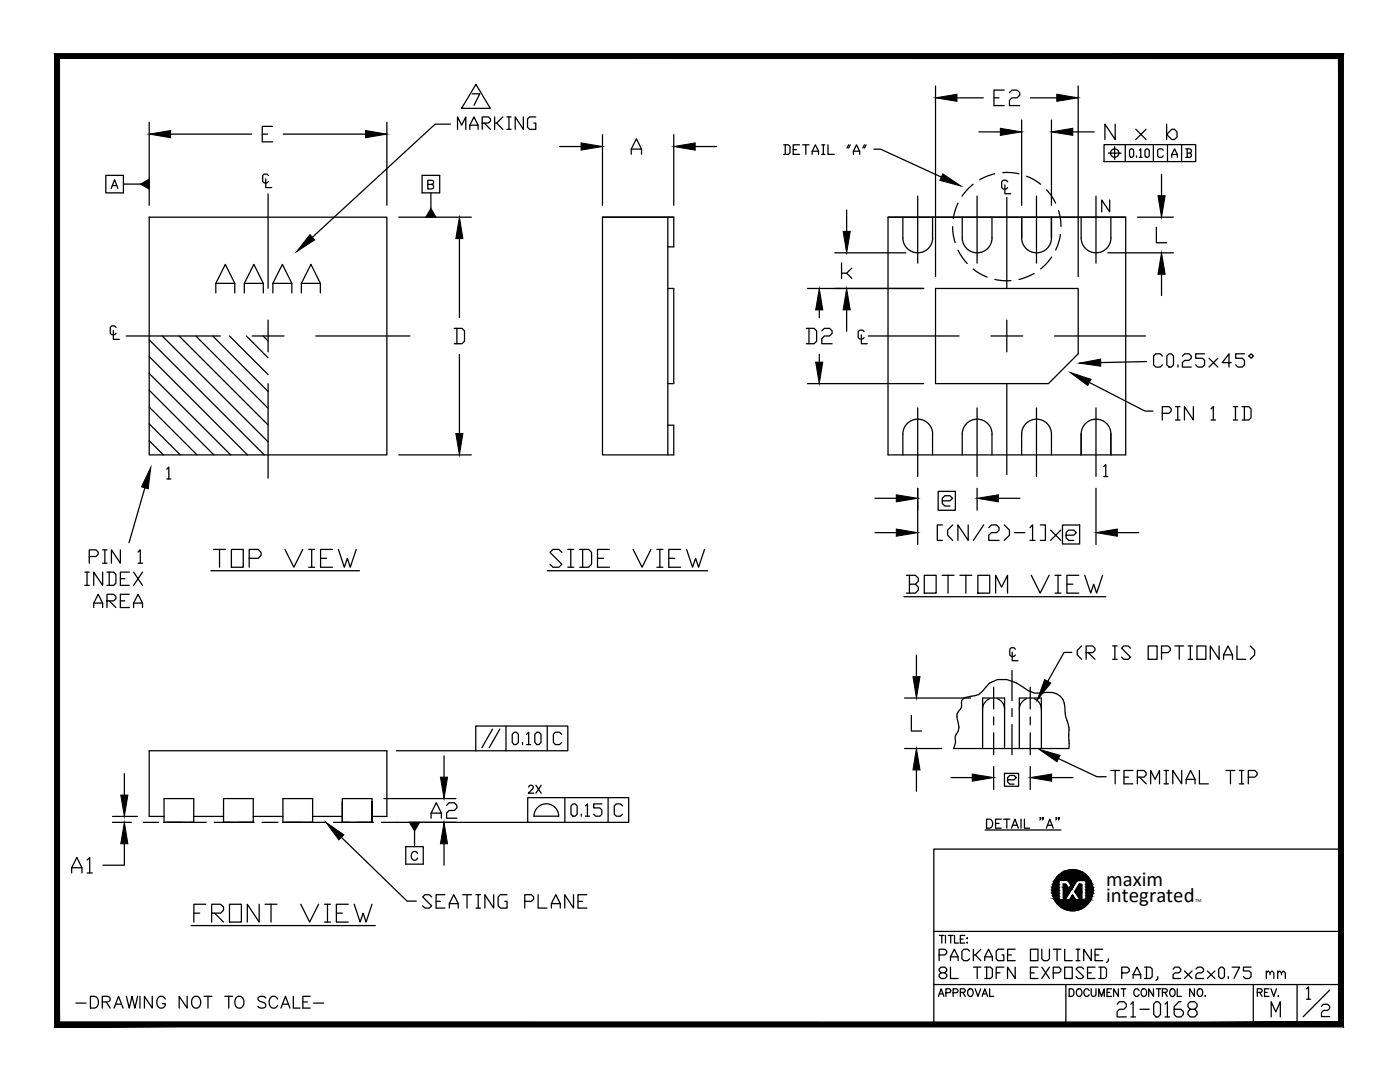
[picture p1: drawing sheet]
<svg xmlns="http://www.w3.org/2000/svg" width="279mm" height="216mm" viewBox="0 0 279 216" stroke-linecap="round" stroke-linejoin="round" font-family="sans-serif">
<!-- layer: PKG -->
<g fill="none" stroke="#000" stroke-width=".25">
<path d="M29.8 43.3h47.4v47.5h-47.4zM133.3 49.3h1.2v-6h-14.3v47.5h14.3v-6h-1.2M133.3 43.3v47.5M133.3 57.6h1.2v18.9h-1.2M177.2 43.3h47.5v47.5h-47.5zM177.2 43.3h47.5M180.2 43.3v4.2a2.97 2.97 0 0 0 3 2.9 2.97 2.97 0 0 0 2.9-2.9M186.1 43.3v4.2M186.7 57.6h28.5v13l-6 5.9h-22.5zM192 43.3v4.2a2.97 2.97 0 0 0 3 2.9 2.97 2.97 0 0 0 3-2.9v-4.2M203.9 47.5a2.97 2.97 0 0 0 3 2.9 2.97 2.97 0 0 0 2.9-2.9M203.9 43.3v4.2v-4.2"/>
<path d="M209.8 43.3v4.2v-4.2M215.8 43.3v4.2a2.97 2.97 0 0 0 2.9 2.9 2.97 2.97 0 0 0 3-2.9M221.7 43.3v4.2M186.1 86.6v4.2M186.1 86.6a2.97 2.97 0 0 0-2.9-3 2.97 2.97 0 0 0-3 3v4.2M192 90.8v-4.2a2.97 2.97 0 0 1 3-3 2.97 2.97 0 0 1 3 3v4.2M203.9 90.8v-4.2a2.97 2.97 0 0 1 3-3 2.97 2.97 0 0 1 2.9 3v4.2M221.7 86.6v4.2M221.7 86.6a2.97 2.97 0 0 0-3-3 2.97 2.97 0 0 0-2.9 3v4.2M203.4 139.3v10.1M203.4 139.3h4.4v10.1M68.3 159.9v4.2v-4.8h5.9v4.8v-4.2"/>
<path d="M190.3 149.4h23M196.1 149.4v-10.1h4.4v10.1M32.7 164.1h6h-6M32.7 162.9h-2.9v-13.1h47.4v13.1h-3M32.7 164.1v-4.8h6v4.8M38.7 162.9h5.9M44.6 164.1h5.9h-5.9M44.6 164.1v-4.8h5.9v4.8M50.5 162.9h6M56.5 164.1h5.9h-5.9M56.5 164.1v-4.8h5.9v4.8M62.4 162.9h5.9"/>
<path d="M68.3 164.1h5.9"/>
</g>
<!-- layer: 2 -->
<g fill="none" stroke="#000" stroke-width=".25">
<path d="M94.2 18.7h1.6l-1.2 2.3M95 16.8l2.8 4.8h-5.7zM21.1 35h3.5v3.5h-3.5zM22.2 37.6l.7-1.7 .6 1.7M22.5 37h.8M24.6 36.7h3.4M53 35.7v1.7h1.2M53.5 38.7v18.8M53.6 35l-.3-.3h-.6l-.3 .3v1.2l.3 .3h.6l.3-.3M84.2 35h3.5v3.5h-3.5zM85.4 36.8l1-.1 .1-.2v-.4l-.4-.1h-.7v1.7h.7a.46 .46 0 0 0 .5-.5 .46 .46 0 0 0-.5-.4M86 38.5v3.1"/>
<path d="M89.9 24.8h-3.1l-24.5 22.5M156.4 28.9h.9l.4 .3v1.3l-.4 .3h-.9M156.7 28.9v1.9M158.3 29.9h.6M159.6 28.9h-1.3v1.9h1.3M160.2 28.9h1.3M160.8 28.9v1.9M162.1 30.8v-.6l.6-1.3 .7 1.3v.6M162.1 30.2h1.3M164 30.8h.6M164 28.9h.6M164.3 28.9v1.9"/>
<path d="M165.2 28.9v1.9h1.3M169.4 28.9l-.3 .6M169.7 28.9l-.3 .6M170.3 30.8v-.6l.6-1.3 .7 1.3v.6M170.3 30.2h1.3M172.5 28.9l-.3 .6M172.8 28.9l-.3 .6M174.4 29.8h1.3l12.2 5.5M183.1 39.1v13.4M194.2 36.8l-.9 .8-1.3 1.5M195 39.1v13.4M198.5 34.7l-1.3 .4-1.7 .8"/>
<path d="M200.1 34.4h1.8l1.4 .3M200.5 36.9v1.8h1.2M200.9 39.4v18.1M201.1 36.3l-.3-.3h-.6l-.3 .3v1.1l.3 .3h.6l.3-.3M204.9 35.2l1.4 .6 1.4 1M206.9 39.1v13.4M208.8 37.9l1 1.1 .9 1.5M218.7 39.1v13.4M221.5 39.9v2.4l-1.6-2.4v2.4M190.1 45.2l.2 1.9 .3 1.3M191.2 40.5l-.4 1-.6 2.1M191.2 49.9l.9 1.5 .9 1.2"/>
<path d="M194.2 53.7l1.3 .9 1.5 .7M198.5 55.8l1.5 .2h1.8M206.4 54.6l-1.8 .8-1.2 .4M209.9 51.3l-1.3 1.6-.9 .8M211.3 42l.3 1.3 .1 1.9M211.6 46.8l-.2 1.2-.7 1.9M22.6 66v1.7h1.2M23.2 65.3l-.3-.3h-.6l-.3 .3v1.2l.3 .3h.6l.3-.3M25.2 67h18.8M29.8 77.9l12.9 12.9M29.8 74.5l16.2 16.3M29.8 71.1l19.6 19.7"/>
<path d="M29.8 67.8l22.9 23M32.4 67l21.1 21.2M35.7 67l17.8 17.8M39.1 67l14.4 14.5M42.5 67l11 11.1M45.8 67l7.7 7.7M49.2 67l4.3 4.4M50.3 67h6.4M52.5 67l1 1M53.5 63.9v6.3M53.5 76.6v18.8M63 67h18.8"/>
<path d="M171.9 66.8v1.8h1.2M172.5 66.2l-.3-.3h-.6l-.3 .3v1.2l.3 .2h.6l.3-.2M173.3 67h18.1M197.8 67h6.3M200.9 63.9v6.3M200.9 76.6v18.1M210.5 67h18.1M217.4 76.3l11.1 5.7h1.6M28.9 97.4l-3.1 10.9M29.8 87.9l2.8 2.9M29.8 84.6l6.2 6.2M29.8 81.2l9.5 9.6"/>
<path d="M33.3 93.6l.4-.4v2.4M33.3 95.6h.8M183.1 81.4v13.7M195 81.4v13.7M206.9 81.4v13.7M218.7 81.4v13.7M220.3 93.1l.4-.4v2.4M220.3 95.1h.8M16.9 114.2h.9M16.9 116.8h.9M17.4 114.2v2.6M17.8 111h1.3l.5-.4v-.4l-.5-.5h-1.3v2.7"/>
<path d="M20.5 114.2v2.6l-1.8-2.6v2.6M20.5 109.7h.9M20.5 112.4h.9M20.9 109.7v2.7M21.4 114.2h1.3l.4 .4v1.8l-.4 .4h-1.3M21.4 119.9h1.3l.4-.4v-.5l-.4-.4h-1.3v2.6M21.8 114.2v2.6M21.8 119.9l1.3 1.3M24 109.7v2.7l-1.8-2.7v2.7M24 115.5h.9M24 119.9h.9M25.8 114.2h-1.8v2.6h1.8"/>
<path d="M25.8 118.6h-1.8v2.6h1.8M26.7 114.2l1.7 2.6M27.6 110.2l.4-.5v2.7M27.6 112.4h.8M28.4 114.2l-1.7 2.6M42.1 113.9h29.6M109.2 113.9h32M112.1 110.2l-.6-.6h-1.1l-.6 .6 2.3 2.4-.6 .6h-1.1l-.6-.6M113.3 109.6h1.2M113.3 113.2h1.2M113.9 109.6v3.6M115.7 109.6h1.8l.6 .6v2.4l-.6 .6h-1.8"/>
<path d="M116.3 109.6v3.6M119.2 111.4h1.2M121.6 109.6h-2.4v3.6h2.4M126.4 109.6l1.7 3.6 1.8-3.6M131.1 109.6h1.2M131.1 113.2h1.2M131.7 109.6v3.6M133.5 111.4h1.2M135.8 109.6h-2.3v3.6h2.3M137 109.6l1.2 3.6 .6-1.8 .6 1.8 1.2-3.6M180.4 119.1h40.3M18.7 121.2v-.9l.9-1.7 .9 1.7v.9"/>
<path d="M18.7 120.3h1.8M26.7 121.2v-.9l.9-1.7 .8 1.7v.9M26.7 120.3h1.7M197.5 139.4l-.4 .3a2.32 2.32 0 0 0-1 1.8M198.3 137.1v4.4M199.1 139.4v.1a2.2 2.2 0 0 1 1.4 2M202 133.8v6M202 130.1v1.7h1.2M202.6 129.5l-.2-.2h-.6l-.3 .2v1.2l.3 .3h.6l.2-.3M204.8 139.4l-.4 .3a2.32 2.32 0 0 0-1 1.8M205.6 137.1v4.4M206.4 139.4l.1 .1a2.2 2.2 0 0 1 1.3 2"/>
<path d="M213.9 130.2h-1.5l-3.3 5.8M190.3 149.4a3.4 3.4 0 0 0 .3-2.5l.2-.4a2.14 2.14 0 0 0 .4-2.3 2.07 2.07 0 0 1 .5-2.7l.2-.3a2.37 2.37 0 0 1 .2-1.7 4.3 4.3 0 0 1 2.5-.7l.7-.2 .8-.6 1.4-1.7a5.6 5.6 0 0 1 6.5 .7 4.7 4.7 0 0 0 4.8 1.2 2.97 2.97 0 0 1 3.7 2.9l.1 1.6a8.7 8.7 0 0 1 .7 4.7v2M198.3 143.1v1.5M198.3 146.2v4.4M202 141.4v1.6M202 144.6v6M205.6 143.1v1.5M205.6 146.2v4.4M211.2 151.4l7.7 3.6h1.9M28.6 164.1h3.1M33.2 164.1h3.2M38 164.1h3.2"/>
<path d="M42.8 164.1h3.1M47.5 164.1h3.2M52.3 164.1h3.2M57.1 164.1h3.1M61.8 164.1h3.2M66.6 164.1h3.2M68.1 167.1l13.1 12.7h1.9M71.3 164.1h3.2M76.1 164.1h3.1M81 168.9h3.5v3.5h-3.5zM82.7 165.8v3.1M83.3 170.3a.65 .65 0 0 0-.7-.4 .65 .65 0 0 0-.5 .7v.4a.64 .64 0 0 0 .5 .7 .64 .64 0 0 0 .7-.5"/>
<path d="M196.6 165.6h15.1M196.9 163.5h.6a.96 .96 0 0 1 .6 .9 .96 .96 0 0 1-.6 .9h-.6zM198.7 164.3h.7M199.8 163.5h-1.1v1.8h1.1M200.3 163.5h1.2M200.9 163.5v1.8M201.9 165.3l.7-1.8 .6 1.8M202.1 164.7h.9M203.8 163.5v1.8M204.4 163.5v1.8h1.1M207.7 163.2h-.2h.2l-.2 .4M208.2 163.2h-.2h.2l-.2 .4"/>
<path d="M208.8 165.3l.7-1.8 .7 1.8M209.1 164.7h.8M210.9 163.2h-.2h.2l-.2 .4M211.4 163.2h-.2h.2l-.2 .4M38.1 184.7h36.8"/>
</g>
<!-- layer: DIM -->
<g fill="none" stroke="#000" stroke-width=".25">
<path d="M186.7 17.2v38M191 19.5h5.2M198.4 19.5h1M200.4 18h-2v3.1h2M201.5 18.5l.5-.5h1l.5 .5v.5l-.5 .5h-1l-.5 .5v1.1h2M205.6 19.5h5.3M215.2 17.2v38M29.8 24.4v16.6M34.1 26.8h16.1M52.3 26.8h1.1M54.4 25.2h-2.1v3.1h2.1M56.5 26.8h16.5"/>
<path d="M77.2 24.4v16.6M111.7 29.2h4.3M120.2 26.9v14.1M126 30.8v-1.1l1-2 1 2v1.1M126 29.7h2M134.5 26.9v14.1M138.7 29.2h4.3M195.4 26.3h4.2M203.9 23.9v17.1M209.8 23.9v17.1M214.1 26.3h4.3M220.3 28.9h18.3v3.3h-18.3z"/>
<path d="M221.2 30.6h2.5M222.5 29.3v2.5M222.6 24.8v3l-2.1-3v3M224.6 28.9v3.3M225.4 30l.3-.3h.3l.2 .3v1.1l-.2 .3h-.3l-.3-.3zM226.7 25.8l2 2M226.8 31.1v.3M227.4 30l.3-.3v1.7M227.4 31.4h.5M228.5 30l.3-.3h.3l.3 .3v1.1l-.3 .3h-.3l-.3-.3zM228.7 25.8l-2 2M230.2 28.9v3.3"/>
<path d="M231.8 34.8v4.3M232.1 30l-.2-.3h-.6l-.3 .3v1.1l.3 .3h.6l.2-.3M232.8 26.8l1.1-1h.5l.5 .5v1l-.5 .5h-.5zM232.8 24.8v3M233 28.9v3.3M233.8 31.4v-.6l.6-1.1 .6 1.1v.6M233.8 30.8h1.2M235.8 28.9v3.3M236.7 29.7h.8l.3 .3v.3l-.3 .3M236.9 30.6h.6l.3 .2v.3l-.3 .3h-.8M236.9 29.7v1.7M79.6 43.3h14.5"/>
<path d="M91.7 47.6v15.8M161.1 57.6h23.2M166.6 50.4h14.2M168 52.5v3M169 41.9v4.3M169 54.5l1 1M170 53.5l-1 1h-1M221.1 50.4h13.1M227 43.3h7.2M230.8 45.3v3.1h2M231.8 54.7v4.3M90.6 65.5h1.6l.5 .5v2.1l-.5 .5h-1.6"/>
<path d="M91.2 65.5v3.1M91.7 70.7v15.8M160.9 65.5h1.6l.5 .5v2.1l-.5 .5h-1.6M161.1 76.5h23.2M161.5 65.5v3.1M163.5 61.8v1.6M163.5 70.7v1.6M164 66l.5-.5h1.1l.5 .5v.5l-.5 .5h-1.1l-.5 .6v1h2.1M169 61.8v4.3M228.8 72.1l-9.1 .3M79.6 90.8h14.5M174.6 99.4h4.3"/>
<path d="M183.1 97.4v11.3M187.2 98.1h3.5v3.7h-3.5zM188.1 99.9h1.5l.5-.5-.5-.5h-1l-.5 .5v1.1l.5 .5h1M195 97.4v4.4M199.3 99.4h4.3M218.7 97.4v11.3M174.6 106.3h4.3M188.1 104.7h-1v3.1h1M190.1 104.7l-1 1.1v1l1 1M193.2 104.7v3.1l-2-3.1v3.1M196.3 104.7l-2 3.1M197.3 105.3l.6-.6h1l.5 .6v.5l-.5 .5h-1l-.6 .5v1h2.1"/>
<path d="M200.4 104.7l1.1 1.1v1l-1.1 1M202.5 106.3h2M205.6 105.3l.5-.6v3.1M205.6 107.8h1M207.6 104.7h1v3.1h-1M209.7 105.8l2 2M211.7 105.8l-2 2M212 104.8h3.5v3.7h-3.5zM212.8 106.8h1.5l.5-.5-.5-.5h-1l-.5 .5v1l.5 .5h1M223 106.3h4.3M180.5 139.3h13.2M182.9 130.8v4.2"/>
<path d="M24.8 154.4v4.3M76.6 159.3h14.4M79.1 149.8h15.8M88.6 150.8v4.3M94.9 144.9h18.4v4.9h-18.4zM98.3 145.5l-2.1 3.7M99.8 145.5l-2.2 3.7M101 144.9v4.9M102.6 146.1h.4l.5 .4v1.7l-.5 .4h-.4l-.4-.4v-1.7zM104.3 148.2v.4M105.1 146.5l.4-.4v2.5M105.1 148.6h.8"/>
<path d="M105.3 159.2h20.2v4.9h-20.2zM106.7 146.5l.5-.4h.4l.4 .4v1.7l-.4 .4h-.4l-.5-.4zM109.2 144.9v4.9M112.1 146.5l-.4-.4h-.9l-.4 .4v1.7l.4 .4h.9l.4-.4M112.7 159.2v4.9M121.4 159.2v4.9M180.5 149.4h7.4M181.9 142.8v3.1h2M182.9 153.6v4.3M189.8 155.2h4.2M198.3 153v4.5M200.5 154.3h2.8v2.6h-2.8z"/>
<path d="M201.1 155.6h1.3l.4-.4-.4-.5h-.9l-.4 .5v.8l.4 .5h.9M205.6 153v4.5M209.9 155.2h4.3M14.3 174.2v-1l1-2.1 1.1 2.1v1M14.3 173.2h2.1M17.4 171.6l.5-.5v3.1M17.4 174.2h1M22.5 164.1h3.7M22.5 162.9h4.9M24.8 168.4v4.2h-4.3M79.2 164.1h26.1M86 163.3v-1.1l1.1-2 1 2v1.1"/>
<path d="M86 162.2h2.1M88.6 168.4v4.2M89.1 160.7l.5-.5h1.1l.5 .5v.5l-.5 .5h-1.1l-.5 .5v1.1h2.1M106.5 162.9h5M106.6 162.9a2.47 2.47 0 0 1 2.4-2.5 2.47 2.47 0 0 1 2.5 2.5M114 160.8l.4-.4h.4l.4 .4v1.7l-.4 .4h-.4l-.4-.4zM116 162.5v.4M116.8 160.8l.4-.4v2.5M116.8 162.9h.9M120.1 160.4h-1.6v.8h1.2l.4 .4v.9l-.4 .4h-.8l-.4-.4M124.2 160.8l-.4-.4h-.8l-.4 .4v1.7l.4 .4h.8l.4-.4"/>
<circle cx="222.5" cy="30.5" r=".84"/>
</g>
<g fill="#000" stroke="#000" stroke-width=".2">
<path d="M186.7 19.5l4.3-.7v1.4zM210.9 18.8l4.3 .7-4.3 .7zM29.8 26.8l4.3-.8v1.5zM73 26l4.2 .8-4.2 .7zM116 28.5l4.2 .7-4.2 .8zM134.5 29.2l4.2-.7v1.5zM199.6 25.6l4.3 .7-4.3 .7zM209.8 26.3l4.3-.7v1.4zM231.1 39.1h1.4l-.7 4.2zM91.7 43.3l.7 4.3h-1.4zM168.3 46.2h1.4l-.7 4.2zM231.8 50.4l.7 4.3h-1.4z"/>
<path d="M163.5 57.6l.7 4.2h-1.4zM162.8 72.3h1.4l-.7 4.2zM169 57.6l.7 4.2h-1.4zM215.4 72.5l4.3-.8v1.4zM91 86.5h1.4l-.7 4.3zM178.9 98.7l4.2 .7-4.2 .7zM195 99.4l4.3-.7v1.4zM178.9 105.6l4.2 .7-4.2 .7zM218.7 106.3l4.3-.7v1.4zM182.2 135h1.4l-.7 4.3zM24.1 158.7h1.4l-.7 4.2zM87.9 155.1h1.4l-.7 4.2z"/>
<path d="M182.9 149.4l.7 4.2h-1.4zM194 154.5l4.3 .7-4.3 .7zM205.6 155.2l4.3-.7v1.4zM24.8 164.1l.7 4.3h-1.4zM88.6 164.1l.7 4.3h-1.4z"/>
</g>
<!-- layer: 2 -->
<path d="M28 36.7l1.8-1v2zM188.2 34.7l3.6 2.4-4.2-1.1zM61.9 46.8l.9 1.1-3.6 2.3zM86 41.6l1 1.7h-2zM213.6 74.3l4.1 1.4-.6 1.2zM30.1 93.2l-.5 4.3-1.4-.4zM208.5 135.6l1.2 .7-2.7 3.4zM207.4 149.5l4.2 1.2-.7 1.3zM65.1 164.1l3.5 2.5-1 1zM81.7 164.1h2l-1 1.7z" fill="#000" stroke="#000" stroke-width=".2"/>
<!-- layer: 0 -->
<g fill="#000" stroke="#000" stroke-width=".2">
<path d="M213.1 175.7h1.8zM213.5 173.6h1.1zM214.1 178.6l.1 .2h-.3zM212.9 181.6h2.3l-.6 .1z"/>
<path d="M10.9 10.7l1 1 256.2-1zM11.9 11.7l256.2-1-1 1z"/>
<path d="M268.1 10.7l-1 1 1 193.2zM267.1 11.7l1 193.2-1-1zM10.9 204.9h257.2l-1-1zM11.9 203.9h255.2l-256.2 1zM10.9 10.7v194.2l1-1zM10.9 10.7l1 1v192.2zM10.9 10.7l1 1z"/>
<path d="M210.3 175.9h1zM210.3 175.9h1z"/>
<path d="M210.3 175.9h1zM210.3 175.9h1z"/>
<path d="M210.3 175.9l1 .6v-.6zM210.3 175.9l1 .6h-1.2z"/>
<path d="M210.1 176.5l1.2 .5v-.5zM210.1 176.5l1.2 .5h-1.3z"/>
<path d="M210 177l1.3 .6v-.6zM210 177l1.3 .6h-1.4z"/>
<path d="M209.9 177.6l1.4 .6v-.6zM209.9 177.6l1.4 .6h-1.3z"/>
<path d="M210 178.2l1.3 .6v-.6zM210 178.2l1.3 .6h-1.2z"/>
<path d="M210.1 178.8l1.2 .5v-.5zM210.1 178.8l1.2 .5h-1z"/>
<path d="M210.3 179.3l1 .3v-.3zM210.3 179.3l1 .3h-.9z"/>
<path d="M210.4 175.8h.9zM210.4 175.8l.9 .1z"/>
<path d="M210.4 175.8h1zM210.4 175.8h.9z"/>
<path d="M210.4 175.8h1zM210.4 175.8h1z"/>
<path d="M210.4 175.7h1zM210.4 175.7l1 .1z"/>
<path d="M210.4 175.7h1zM210.4 175.7h1z"/>
<path d="M210.5 175.7h1zM210.5 175.7h1z"/>
<path d="M210.5 175.7h1zM210.4 175.7h1z"/>
<path d="M212.2 176.4l.9 .6-.4-.6zM212.2 176.4l.9 .6h-.9z"/>
<path d="M212.2 177l1.1 .4-.2-.4zM212.2 177l1.1 .4h-1.1z"/>
<path d="M212.2 177.4l.3 2.2 1.4-2.2zM212.2 177.4l.3 2.2h-.3z"/>
<path d="M213.5 177l.4 .4 .2-.4zM213.5 177l.4 .4h-.6z"/>
<path d="M213.9 178.8l.8 .8-.5-.8zM213.9 178.8l.8 .8h-1.3z"/>
<path d="M213.8 176.7l.3 .3 .2-.3zM213.8 176.7l.3 .3h-.6z"/>
<path d="M213.5 173.6l1.7 .1zM212.9 173.7l.6-.1 1.7 .1z"/>
<path d="M213.2 175.8l1.1 .9 .6-.9zM213.2 175.8l1.1 .9h-.5z"/>
<path d="M213.2 175.8h1.7zM213.2 175.8h1.7zM213.2 175.8h1.7zM213.2 175.8h1.7z"/>
<path d="M213.2 175.7h1.7zM213.2 175.7l1.7 .1zM213.2 175.8h1.7zM213.2 175.8h1.7z"/>
<path d="M213.1 175.7h1.9zM213.1 175.7h1.8zM213.1 175.7h1.8z"/>
<path d="M213.1 175.7h1.9zM213.1 175.7h1.9zM213.1 175.7h1.9zM213.1 175.7h1.9z"/>
<path d="M213.1 175.7h1.9zM213.1 175.7h1.9z"/>
<path d="M213.1 175.7h1.9zM213.1 175.7h1.9z"/>
<path d="M213 175.7h2.1zM213 175.7h2.1z"/>
<path d="M213 175.7h2.1zM213 175.7h2z"/>
<path d="M212.9 173.7l2.8 .2-.5-.2zM212.3 173.9l.6-.2 2.8 .2z"/>
<path d="M212.3 173.9l4 .3-.6-.3zM211.8 174.2l.5-.3 4 .3z"/>
<path d="M215.4 176.4l.5 1.5v-1.5zM215.4 176.4l.5 1.5h-1.4z"/>
<path d="M214.5 177.9l1.4 1.7v-1.7zM214.5 177.9l1.4 1.7h-.3z"/>
<path d="M211.8 174.2l4.9 .3-.4-.3zM211.4 174.5l.4-.3 4.9 .3z"/>
<path d="M211.4 174.5l5.7 .4-.4-.4zM211.4 174.5l5.7 .4h-6.2z"/>
<path d="M210.9 174.9l6.6 .5-.4-.5zM210.9 174.9l6.6 .5h-6.9z"/>
<path d="M210.6 175.4l7 .3-.1-.3zM210.6 175.4l7 .3h-7.1z"/>
<path d="M210.6 179.9l6.5 .4 .4-.4zM210.6 179.9l6.5 .4h-6.2z"/>
<path d="M216.5 175.7h1.1zM216.5 175.7h1.1z"/>
<path d="M216.6 175.7h1zM216.6 175.7h1z"/>
<path d="M216.6 175.7h1.1zM216.6 175.7h1.1z"/>
<path d="M210.4 179.6l7.1 .3 .1-.3zM210.4 179.6l7.1 .3h-6.9z"/>
<path d="M216.7 175.7h1zM216.7 175.7h1z"/>
<path d="M216.7 175.7l1 .1zM216.7 175.7l1 .1z"/>
<path d="M216.7 175.8h1zM216.7 175.8h1z"/>
<path d="M216.8 175.8l.9 .1zM216.8 175.8l.9 .1z"/>
<path d="M216.8 175.9h1zM216.8 175.9h1z"/>
<path d="M216.8 175.9h1zM216.8 175.9h1z"/>
<path d="M216.8 175.9l1.2 .6-.2-.6zM216.8 175.9l1.2 .6h-1.2z"/>
<path d="M216.8 179.3l.8 .3 .2-.3zM216.8 179.3l.8 .3h-.8z"/>
<path d="M216.8 176.5l1.3 .5-.1-.5zM216.8 176.5l1.3 .5h-1.3z"/>
<path d="M216.8 178.8l1 .5 .2-.5zM216.8 178.8l1 .5h-1z"/>
<path d="M216.8 177l1.4 .6-.1-.6zM216.8 177l1.4 .6h-1.4z"/>
<path d="M216.8 178.2l1.2 .6 .1-.6zM216.8 178.2l1.2 .6h-1.2z"/>
<path d="M216.8 177.6l1.3 .6 .1-.6zM216.8 177.6l1.3 .6h-1.3z"/>
<path d="M212.9 181.6l1.7 .1zM213.5 181.7h1.1z"/>
<path d="M212.3 181.4l2.9 .2 .5-.2zM212.3 181.4l2.9 .2h-2.3z"/>
<path d="M211.8 181.1l3.9 .3 .6-.3zM211.8 181.1l3.9 .3h-3.4z"/>
<path d="M211.4 180.7l4.9 .4 .4-.4zM211.4 180.7l4.9 .4h-4.5z"/>
<path d="M210.9 180.3l5.8 .4 .4-.4zM210.9 180.3l5.8 .4h-5.3z"/>
</g>
<g fill="none" stroke="#000" stroke-width=".25">
<path d="M211.3 175.9v3.7h.9v-3M212.4 176.4l.4 .1M212.4 176.4l-.2 .2M213 175.7h-1.5l-.2 .2M213 175.7l.8 1-.5 .7-.5-.9M214 178.6h.1M215.9 176.6l-.2-.2-.4 .1-.8 1.4 1.1 1.7h-.9l-.6-.9M215.9 176.6v3h.9v-3.7v3.7M216.8 175.9l-.2-.2h-1.6l-2.5 3.9h.9l.6-.9M267.6 169.4h-81.2v35M186.4 196.5h81.2M186.4 185.9h81.2"/>
<path d="M212.7 196.5v7.9M250.1 196.5v7.9M258.9 196.5v7.9M260.7 197.3l.4-.4v2.5M260.7 199.4h.8M265.4 197.6l-5.3 5.3M253.7 202.9v-3l.9 2 .9-2v3M263.7 200.8l.4-.4h.9l.4 .4v.4l-.4 .4h-.9l-.4 .4v.8h1.7"/>
<circle cx="214.1" cy="177.6" r="4.1"/>
</g>
<text font-size="9.7" x="42" y="59.6">AAAA</text>
<g font-size="7.9">
<text x="40.9" y="115">%%UTOP VIEW</text>
<text x="179.2" y="120.3">%%UBOTTOM VIEW</text>
<text x="37" y="185.9">%%UFRONT VIEW</text>
</g>
<text font-size="6.6" x="221.5" y="204.3">21-0168</text>
<g font-size="6.2">
<text x="230.7" y="85">PIN 1 ID</text>
<text x="220.5" y="157.7">TERMINAL TIP</text>
<text x="186.3" y="193.3">PACKAGE OUTLINE,</text>
</g>
<g font-size="5.7">
<text x="90" y="27.2">MARKING</text>
<text x="229" y="74.4">C0.25x45°</text>
<text x="213.8" y="132.6">(R IS OPTIONAL)</text>
<text x="83.3" y="182.4">SEATING PLANE</text>
<text x="186.3" y="196.8">8L TDFN EXPOSED PAD, 2x2x0.75 mm</text>
<text x="13.8" y="202.5">-DRAWING NOT TO SCALE-</text>
</g>
<g font-size="4.4">
<text x="104.1" y="159.5">2X</text>
<text x="185.9" y="200">APPROVAL</text>
</g>
<g font-size="4.2">
<text x="220.8" y="176.9">maxim</text>
<text x="220.8" y="180.1">integrated</text>
</g>
<text font-size=".9" x="238.5" y="180.1">TM</text>
</svg>
